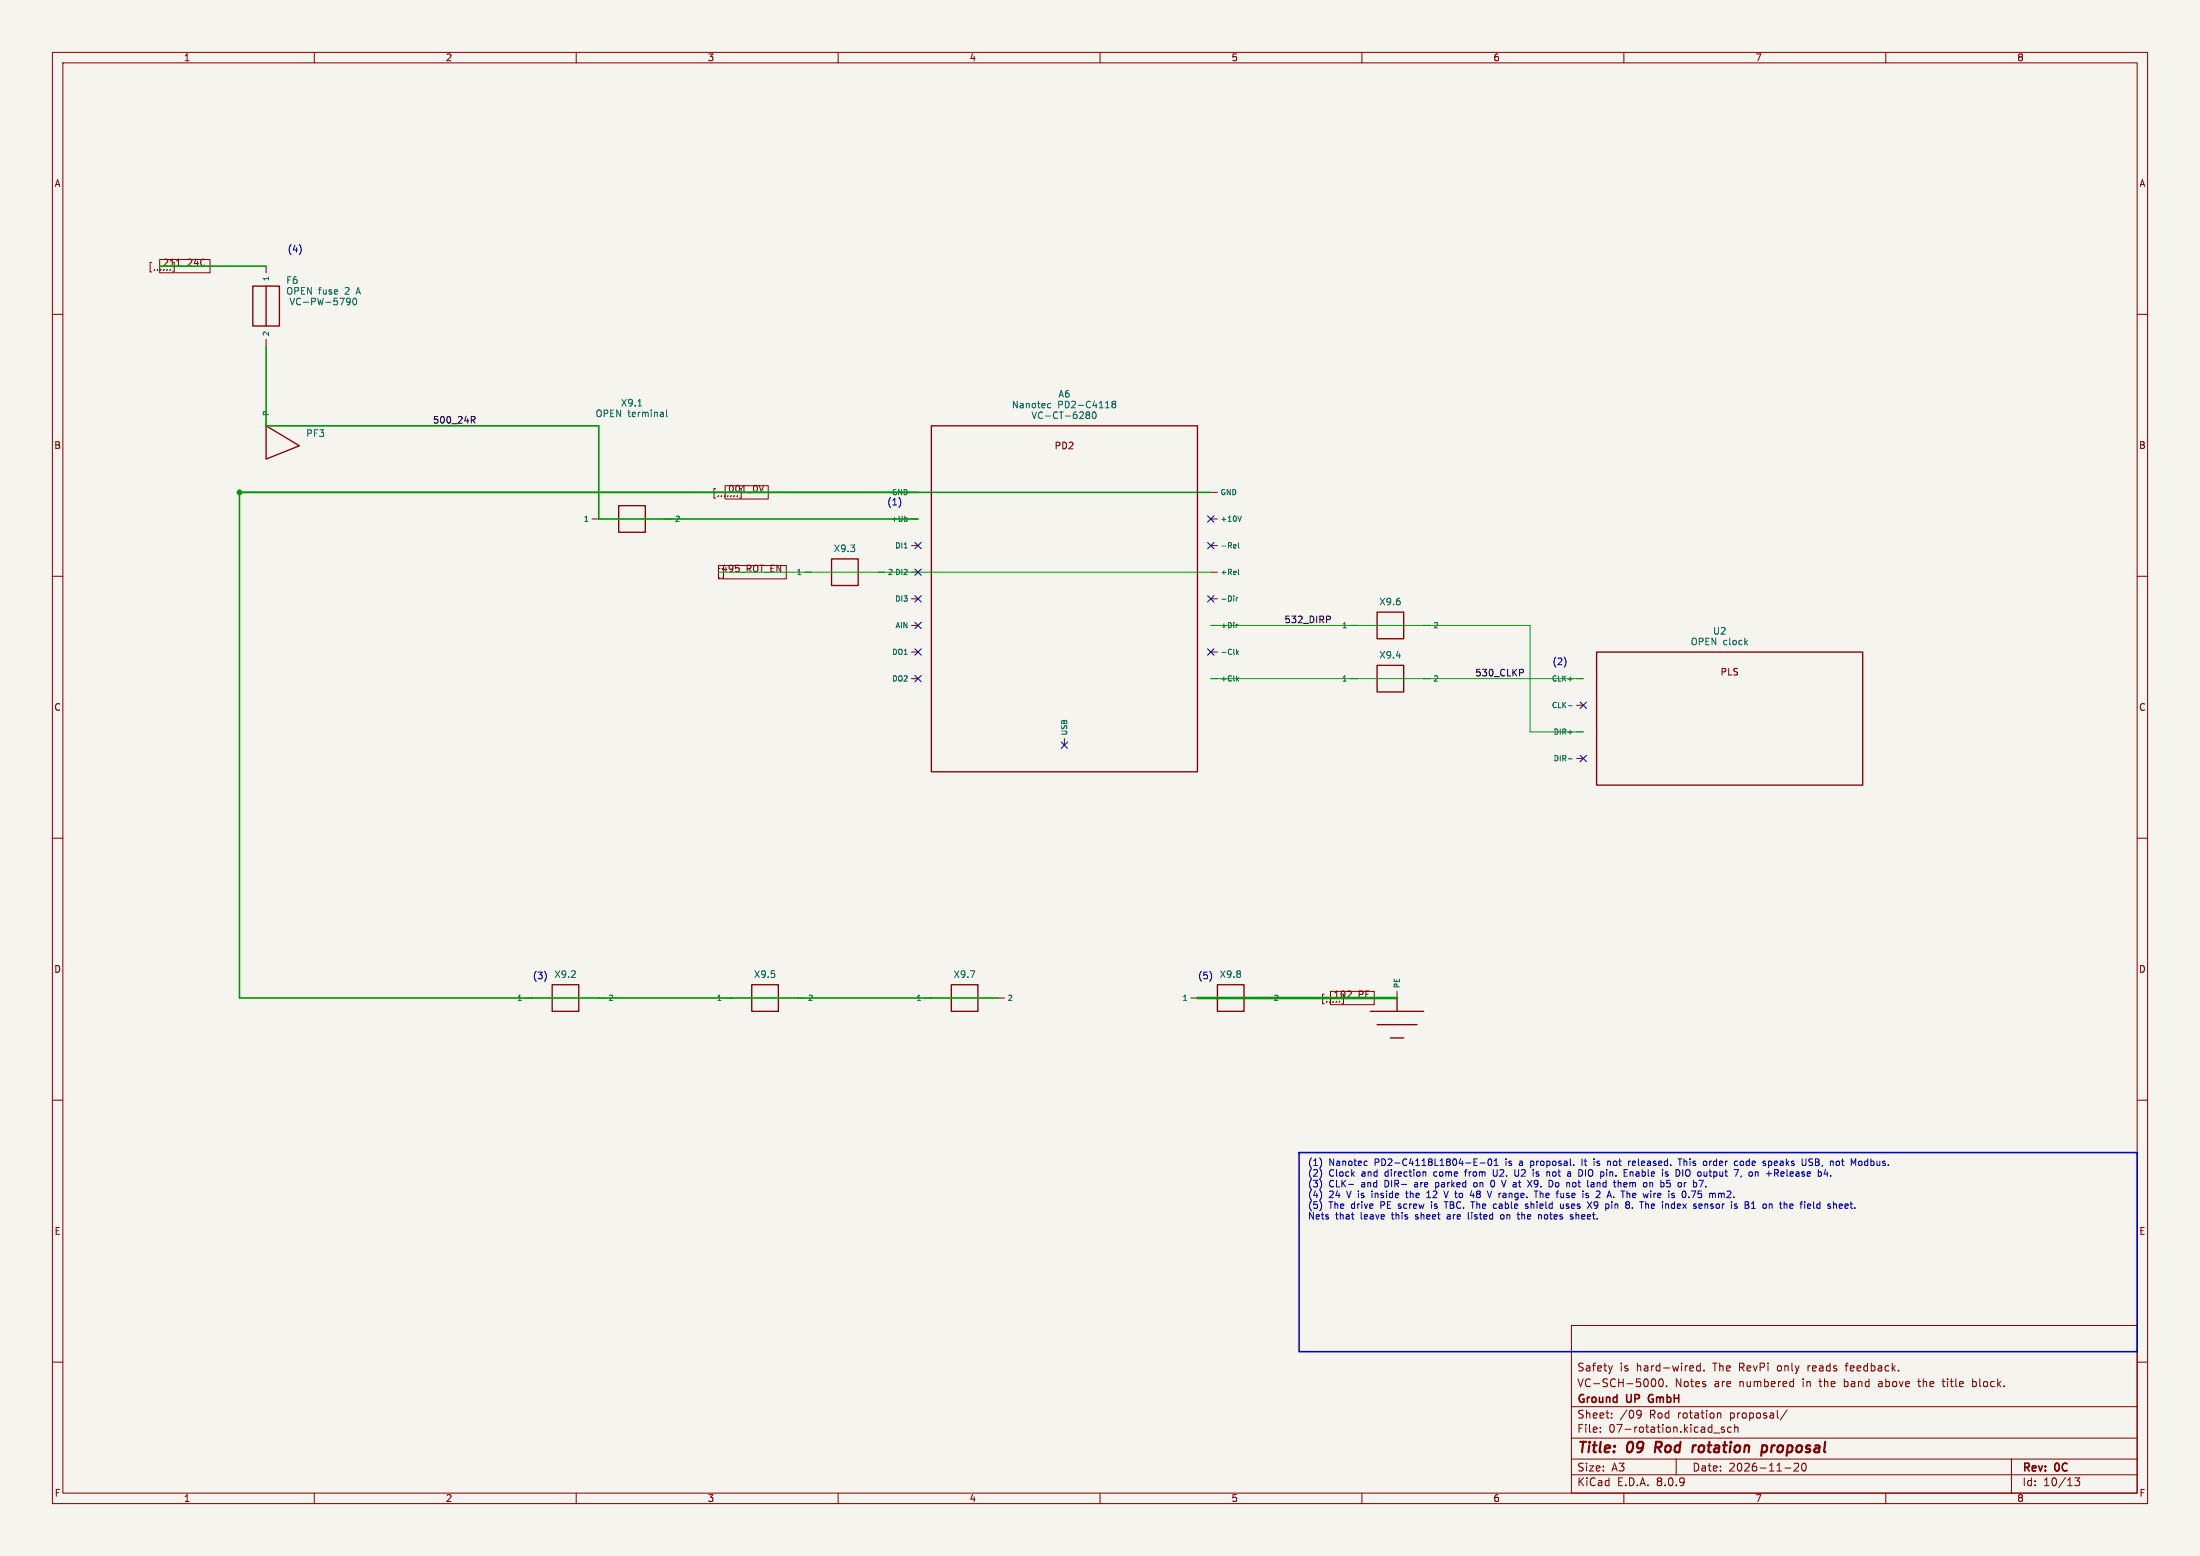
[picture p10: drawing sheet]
<svg xmlns="http://www.w3.org/2000/svg" width="420mm" height="297mm" viewBox="0 0 420 297" stroke-linecap="round" stroke-linejoin="round" font-family="sans-serif">
<path d="M0 0h420v297h-420z" fill="#f5f4ef" stroke="#f5f4ef" stroke-width=".19"/>
<g fill="none" stroke="#840000" stroke-width=".19">
<path d="M10 10h400v277h-400zM12 12h396v273h-396zM60 10v2M110 10v2M160 10v2M210 10v2M260 10v2M310 10v2M360 10v2M30.5 49.5h9.6v2.6h-9.6zM33.3 50.1v1.8h-.3M38.6 49.5l.5 .1"/>
<path d="M39.1 50.6l-.5 .1M50.8 50.8v1.3M10 60h2M50.8 64.8v1.2M408 60h2M50.8 80v1.3M113 99.1h1.3M127 99.1h1.3M138.4 92.7h8.3v2.6h-8.3zM141.5 93.3v1.8h-.3M145.8 92.6l-.4 1.3M174 94h1.3"/>
<path d="M174 99.1h1.3M231.1 94h1.3M231.1 99.1h1.3M10 110h2M137.2 107.9h12.9v2.6h-12.9zM153.7 109.2h1.2M167.6 109.2h1.3M174 109.2h1.3M174 119.4h1.3M174 104.1h1.3M174 114.3h1.3M231.1 109.2h1.3"/>
<path d="M231.1 119.4h1.3M231.1 104.1h1.3M231.1 114.3h1.3M257.8 119.4h1.3M271.8 119.4h1.2M408 110h2M174 129.5h1.3M174 124.5h1.3M231.1 129.5h1.3M231.1 124.5h1.3M257.8 129.5h1.3M271.8 129.5h1.2"/>
<path d="M301 129.5h1.3M301 139.7h1.3M301 134.6h1.3M10 160h2M203.2 141v1.2M301 144.8h1.3M408 160h2M100.3 190.5h1.3M114.3 190.5h1.3M138.4 190.5h1.3M152.4 190.5h1.3M176.5 190.5h1.3"/>
<path d="M190.5 190.5h1.3M227.3 190.5h1.3M241.3 190.5h1.3M254 189.2h8.3v2.6h-8.3zM256.5 189.8v1.8h-.3M260.7 190.4h.6M260.7 189.2h.6M266.7 189.2v1.3M10 210h2M408 210h2M300 253h108v32h-108zM10 260h2"/>
<path d="M300 278.5h108M300 274.5h108M300 268.5h108M305.5 273.2v.2M305.5 272.5v.1M307.7 270.5v.2M307.7 269.8v.1M307.8 260.7l-.4 1M312.7 269.2l.5 .1a.99 .99 0 0 1-.3 1.4h-.3M313.3 269.8l-.3 .3h-.3M315.4 263.3l.2-.1a.8 .8 0 0 1 .5 .7 .8 .8 0 0 1-.5 .8l-.2-.1M316.8 263.3l.2-.1a.8 .8 0 0 1 .5 .7 .8 .8 0 0 1-.5 .8l-.2-.2-.1-.4z"/>
<path d="M318.2 264.5v.2M320 278.5v3M324.6 260.2v1.5M324.6 260.8l-.4-.1-.3 .3 .1 .6h.6M325.3 261.5v.2M327.2 273.5h1.1M327.9 269.8h.5l.1 .9M329.2 272.5l-.4-.1-.2 .2 .1 .2 .5 .2v.3h-.6M330.5 272.5l-.4-.1-.3 .3 .1 .6h.6M331.2 272.5l.2-.1 .3 .1 .1 .9M331.2 271.9v1.5M341.2 269.1l-1.3 1.9"/>
<path d="M341.9 263.7l.5 .1M342.4 264.6l-.5 .1M342.4 263.2v1.5M343.3 279.4v.5l-.9 .9h1M344.1 279.4a.81 .81 0 0 0 .3 1.4l.3-.2 .1-.4-.1-.8M352.2 260.7h.6M358.7 264.2v.4M366.1 263.7h.6M366.3 263.2v1.3l.2 .2M370.7 263.7h.6M370.9 263.2v1.3l.4 .2M376.6 264.6h.6"/>
<path d="M376.6 263.8h.6M376.6 263.2v1.5M384 278.5v6.5M408 260h2M60 285v2M110 285v2M160 285v2M210 285v2M260 285v2M300 281.5h108M310 285v2M340.7 280.2h1.2"/>
<path d="M360 285v2M396.1 282.1h.9l-.5 .6 .4 .1v.6l-.2 .2-.6-.2"/>
</g>
<path d="M316.2 275.2l-.3 2M323.8 275.9l-.4 .1M336.4 276h.8l.2 .3-.1 .5a.66 .66 0 0 1-1 .3M336.5 275.9l-.3 2" fill="none" stroke="#840000" stroke-width=".4"/>
<path d="M314.8 266.4l-.1 .4 .1 .7" fill="none" stroke="#840000" stroke-width=".3"/>
<g fill="none" stroke="#840000" stroke-width=".25">
<path d="M48.3 54.6h5v7.6h-5zM50.8 54.6v7.6M50.8 81.3l6.3 3.8-6.3 2.5zM118.1 96.5h5.1v5.1h-5.1zM177.8 81.3h50.8v66h-50.8zM158.7 106.7h5.1v5.1h-5.1zM262.9 116.8h5.1v5.1h-5.1zM262.9 127h5.1v5.1h-5.1zM304.8 124.5h50.8v25.4h-50.8zM105.4 188h5.1v5h-5.1zM143.5 188h5.1v5h-5.1zM181.6 188h5.1v5h-5.1z"/>
<path d="M232.4 188h5.1v5h-5.1zM261.6 193h10.2M262.9 195.6h7.6M265.4 198.1h2.6M266.7 190.5v2.5"/>
</g>
<g fill="none" stroke="#006464" stroke-width=".19">
<path d="M55.1 54.9l-.2 .8M55.4 56.9l.4 1.3 .4-1.3M55.6 54.9l.1 .8M56.3 54.9v1.2M56.7 58l.3 .2 .4-.1M56.9 55l.1 .3-.1 .2h-.6M57.6 55.5h.4M57.9 57.7h1M58.2 54.9h-.6v1.2h.6M59.4 54.9v1.2l-.7-1.2v1.2M59.5 56.9v1.3M60.6 56.9l.3 1.3 .3-.9 .2 .9 .3-1.3"/>
<path d="M60.8 55.3h.5M61.3 54.9l-.3 .2v1M61.7 55.3l.1 .8h.3l.2-.1M62.2 57.7h1M62.3 55.3v.8M63.3 55.4l-.3-.1-.2 .2 .1 .2 .4 .1v.3h-.5M63.8 55.7l.6-.1v-.2l-.4-.1-.2 .2 .1 .6h.5M64.4 56.9h-.6l-.1 .6 .2-.1 .4 .1 .1 .1v.5l-.2 .1-.5-.1M64.9 56.9h.8l-.5 1.3M65.9 55l.5-.1 .2 .3-.8 .9h.8M66.9 57.5l-.3 .2-.3-.1-.2-.1v-.3l.3-.3h.2l.3 .3a.84 .84 0 0 1-.4 1h-.2M67.5 57l.2-.1a.68 .68 0 0 1 .4 .7 .68 .68 0 0 1-.4 .6 .84 .84 0 0 1-.2-1.2z"/>
<path d="M68 56.1l.4-1.2 .4 1.2M68.1 55.8h.6M121.8 77.5h.7M126.6 78.7v.8M126.6 79.5h-.1M126.6 79l-.1 .1M127.2 78.3v1.1l.2 .1M194.2 76.6v1.3l-.7-1.3v1.3M194.8 77.1h.5v.8M195.3 77.3l-.4 .1-.2 .2 .2 .3 .4-.1M195.9 77.1l.2-.1 .3 .1 .1 .8M195.9 77v.9"/>
<path d="M197 78.6l.5 1.3 .4-1.3M197.1 77.1l.2-.1 .3 .1 .1 .5-.1 .2-.3 .1-.2-.2zM198.1 77h.4M198.2 76.6v1.1l.3 .2M198.9 77.4l.6-.1v-.2l-.4-.1-.2 .2 .1 .6h.5M199 78.7a.6 .6 0 0 0-.8 .5 .6 .6 0 0 0 .6 .7l.2-.1M199.6 79.4h.9M200.6 77.1l-.4-.1-.2 .2 .1 .6h.5M201.9 78.7a.6 .6 0 0 0-.9 .5 .6 .6 0 0 0 .6 .7l.3-.1M202.1 76.6v1.3M202.2 78.6h.8M202.6 78.6v1.3"/>
<path d="M202.8 76.7v.3l-.1 .2h-.6M203.4 76.6v1.3a.67 .67 0 0 0 .7-.5 .67 .67 0 0 0-.2-.8M203.4 79.4h.9M204.7 76.6h.4l.2 .3-.8 1h.8M205.5 78.6l-.4 .1a.86 .86 0 0 0 0 1.2l.5-.1v-.4l-.2-.3-.4 .1-.1 .2M205.9 77.4h.9M206.1 78.7l.5-.1 .2 .4-.8 .9h.8M207.6 79.2l-.3 .2 .1 .4 .2 .1 .3-.1 .1-.1v-.3l-.2-.2M207.6 79.2l-.3-.3 .3-.3h.2l.2 .3-.2 .3M207.6 79.2h.2M208.2 76.7a.6 .6 0 0 0-.9 .4 .6 .6 0 0 0 .6 .8l.3-.2M208.6 78.7l.2-.1a.68 .68 0 0 1 .5 .7 .68 .68 0 0 1-.5 .6l-.3-.5z"/>
<path d="M208.9 76.5l-.3 .9h.8M209.2 77v.9M209.9 77.9h.7M209.9 76.9l.3-.3v1.3M211.1 77.9h.7M211.1 76.9l.3-.3v1.3M212.5 77.1l-.2 .3v.3l.2 .2 .4-.1 .1-.2v-.2l-.2-.3M212.5 77.1l-.2-.2 .2-.3h.3l.2 .2-.2 .3M212.5 77.1h.3M173 98.8l.2 .2v.3l-.2 .2M237 98.5l-.4 1M172.6 104.6h.6"/>
<path d="M235.8 103.9l.2 .3-.5 .1M235.9 104.6h-.1M236 114.1v.7M236.3 114.1l-.3 .2M236.3 119.2l-.3 .2M236.4 103.6v.9l.1 .1M236.4 108.7v.8l.1 .2M236.1 123.9v1M236.2 124.5l.3 .4M236.2 129.6l.3 .4M236.5 124.2l-.4 .4M236.5 129.3l-.4 .4"/>
<path d="M299.4 134.7h.7M299.4 129.6h.7M333.2 122.6l.4 .5M333.6 122.2l-.5 .5M299.4 144.9h.7"/>
</g>
<path d="M90 79.5h.5l.2 .2-.1 .4-.6 .1M90.3 80.2l.4 .6M253.7 117.6l.3 .2-.1 .3-.2 .2M290.6 127.8l.2 .2v.3l-.2 .1" fill="none" stroke="#0f0f0f" stroke-width=".19"/>
<g fill="none" stroke="#0000c2" stroke-width=".19">
<path d="M57.4 47.2v.9M171.9 95.5v.8M298.9 126v.8M104.2 185.9v.9M231.2 185.9v.9M252.2 221.6v.8M252.2 223.6v.9M252.2 225.7v.8M252.2 227.7v.8M252.2 229.7v.9M257.4 226.1h1M260.6 221.6l.4 .1"/>
<path d="M261 222.4l-.4 .1M268.3 227.8h.5M268.5 227.3l.1 1.2M271.8 223.7l.4 .2v.6M272.4 228.6h.7M272.6 227.5l-.2 .2M272.7 227.3v1.3M273.3 229.8v.9M274.1 225.7v1.3M274.1 226.5l.1 .1M274.2 225.7l-.1 .1M275.6 227.3l.5 1.3 .4-1.3"/>
<path d="M275.7 229.4h.7M276.1 229.4v1.3M276.4 231.8l-.1 .1M276.4 232.2l-.2 .2 .2 .3M279.6 223.7h.5M279.8 223.4v1.1M280.3 231.4v1.1l.2 .2M280.7 228.2h.7M280.8 229.4h.7M281.3 227.8v.8M281.4 221.8h.4M281.8 225.7l-.4 .1-.1 .2 .1 .4 .4 .2"/>
<path d="M282 221.2h-.6v1.3h.6M282.5 222h1M284.2 221.3l.2-.1a.68 .68 0 0 1 .4 .6 .68 .68 0 0 1-.4 .7l-.3-.5zM284.7 226.3l.2 .3 .2-.1M284.8 227.3l-.4 1.3M285.1 223.2v1.1l.1 .2h.4M285.1 225.4l-.2-.1-.2 .2M285.3 222.5h.7M285.3 221.6l.3-.4v1.3M285.7 230.6l-.1 .1M287 231.9l-.3-.1-.2 .3v.5l.2 .1 .3-.1M287.5 225.3l-.4 1.3"/>
<path d="M289.2 223.2l.1 1.2 .1 .1h.4M289.6 231.8h.5M289.8 231.4v1.1M290 232.7h.1M291.2 230v.2l.5 .2-.2 .3-.3-.1M291.6 225.3l.9 1.3M292.2 221.6v1.3M292.2 222.4l.1 .1M292.3 221.6l-.1 .1M292.5 225.3l-.9 1.3M293.2 224.5h.4M293.2 223.9l.2 .2"/>
<path d="M293.9 231.8l.4 .2v.7M294 227.3v1.3M294.5 227.8h-.3l-.2 .1M295.8 223.9v.6M297.2 225.7l-.3 .3v.3l.3 .3M297.9 229.8l.1 .8 .3 .1 .1-.2M298.4 229.8v.9M299 230.6l.1 .1M299 229.9v.3M299.8 223.9v.6M299.8 224.5h-.1M299.8 224h-.1"/>
<path d="M300 231.8l.3 .1M300 232.3h.3v.2l-.4 .2M300.3 225.8h.4M300.3 226.5h.4M300.9 231.4v1.3M300.9 231.9v.1M302 221.2v1.3M302 223.4l-.6-.2v1.3M302.7 223.2v1.3M303 229.4l.9 1.3M303.9 229.4l-.9 1.3M304.3 226l-.4 .1"/>
<path d="M304.3 226.5l-.4 .1M304.3 225.9v.7M304.3 229.6l.1 .5M307.1 221.6l.4 .2v.7M307.2 227.3l-.4 1.3M309.4 225.9v.7M310 225.9l.1 .6M310.6 226l-.6 .1M311.1 221.6h.2M311.2 223.8l.2-.1h.3v.8M311.2 223.7v.8M311.6 230.5v.2"/>
<path d="M312.1 221.6l-.5 .2 .1 .6 .4 .1M312.2 221.9l-.6 .1M314.5 229.8l.2 .2v.7M315 225.8h.4l.1 .8M317.1 225.3v1.3M318.3 224.1l.2 .2-.2 .2M318.3 223.7h.1M318.8 225.3h-.6v.6M319.2 230.6l.3 .1M319.5 229.8l-.3 .1M320.3 221.2h.8M320.7 221.2v1.3"/>
<path d="M321.2 227.6v.8l.3 .2M321.5 221.2v1.3M321.7 221.6l-.2 .1M321.8 223.4a.85 .85 0 0 0 .3 1.1h.2M323.3 225.3v1.3M324.1 228.5l.2 .1M324.2 227.3l-.1 .6 .2-.1M324.8 229.8l.1 .3-.6 .1M324.9 230.6l-.1 .1M325.2 225.3l-.6 1.3M325.5 229.8v.9M325.7 226.4v.2"/>
<path d="M325.7 229.8l-.2 .1M326.4 221.6v.9M326.6 221.6l-.2 .3M328.8 227.8l.4 .1v.7M329.8 227.4l-.1 .1M330.4 227.9l-.8 .7h.8M332.7 221.7l-.3-.1-.2 .3v.5l.2 .1 .3-.1M337.6 221.7l.4-.1 .2 .3-.1 .5h-.5M337.6 221.6v1.3M338.8 223.2v1.3M339.9 229.4v1.1M340 223.9v.4l.2 .2"/>
<path d="M340.6 224l-.6 .1M340.6 229.4v1.3M346 222.2l-.2 .3-.5-.1M346 221.3l-.4-.1-.3 .2 .1 .3 .6 .4M347.3 229.8l-.4 .1-.1 .1 .1 .5 .4 .2M348.2 224.1h.8M348.8 223.7v.8M349.5 224.4v.1M351.1 221.7l.1 .2-.1 .5M351.3 229.8l.4 .1v.2l-.6 .1M351.5 221.6h.5M351.7 230.6l-.4 .1"/>
<path d="M352.6 229.8l-.4 .2 .1 .6 .3 .1M352.8 230.1l-.6 .1M355 221.6l.4 .1 .1 .2-.1 .5-.4 .1"/>
</g>
<path d="M248 220h160v38h-160z" fill="none" stroke="#0000c2" stroke-width=".3"/>
<path d="M137.2 109.2h93.9M231.1 119.4h61v20.3h10.2M231.1 129.5h71.2" fill="none" stroke="#009600" stroke-width=".19"/>
<path d="M30.5 50.8h20.3M50.8 66v15.3h63.5v17.8h61M231.1 94h-185.4v96.5h144.8" fill="none" stroke="#009600" stroke-width=".3"/>
<path d="M228.6 190.5h38.1" fill="none" stroke="#009600" stroke-width=".5"/>
<g fill="none" stroke="#000084" stroke-width=".19">
<path d="M230.5 98.5l1.2 1.2M231.7 98.5l-1.2 1.2M174.7 118.8l1.2 1.2M174.7 113.7l1.2 1.2M174.7 103.5l1.2 1.2M174.7 108.6l1.2 1.2M175.9 118.8l-1.2 1.2M175.9 113.7l-1.2 1.2M175.9 103.5l-1.2 1.2M175.9 108.6l-1.2 1.2M230.5 113.7l1.2 1.2M230.5 103.5l1.2 1.2"/>
<path d="M231.7 113.7l-1.2 1.2M231.7 103.5l-1.2 1.2M174.7 123.9l1.2 1.2M174.7 128.9l1.2 1.2M175.9 123.9l-1.2 1.2M175.9 128.9l-1.2 1.2M230.5 123.9l1.2 1.2M231.7 123.9l-1.2 1.2M301.7 134l1.2 1.2M302.9 134l-1.2 1.2M202.6 141.6l1.2 1.2M203.8 141.6l-1.2 1.2"/>
<path d="M301.7 144.2l1.2 1.2M302.9 144.2l-1.2 1.2"/>
</g>
<circle cx="45.7" cy="94" r=".46" fill="#009600" stroke="#009600" stroke-width=".19"/>
<g font-size="2.8" fill="#840000">
<text x="301" y="277.9">Title:</text>
<text x="310.6" y="277.9">09</text>
<text x="316.8" y="277.9">Rod</text>
<text x="324.7" y="277.9">rotation</text>
<text x="338.8" y="277.9">proposal</text>
</g>
<g font-size="2.1" fill="#840000">
<text x="301" y="262">Safety</text>
<text x="309.2" y="262">is</text>
<text x="312.4" y="262">hard-wired.</text>
<text x="327.2" y="262">The</text>
<text x="332.3" y="262">RevPi</text>
<text x="339.7" y="262">only</text>
<text x="345.6" y="262">reads</text>
<text x="353.1" y="262">feedback.</text>
<text x="301" y="268.2">Ground</text>
<text x="301" y="265">VC-SCH-5000.</text>
<text x="310.6" y="268.2">UP</text>
<text x="315.4" y="268.2">GmbH</text>
<text x="319.7" y="265">Notes</text>
<text x="327.3" y="265">are</text>
<text x="332.2" y="265">numbered</text>
<text x="344.4" y="265">in</text>
<text x="347.8" y="265">the</text>
<text x="352.6" y="265">band</text>
<text x="359.3" y="265">above</text>
<text x="367.1" y="265">the</text>
<text x="371.9" y="265">title</text>
<text x="377.7" y="265">block.</text>
<text x="301" y="273.7">File:</text>
<text x="301" y="271">Sheet:</text>
<text x="307.1" y="273.7">07-rotation.kicad_sch</text>
<text x="309.2" y="271">/09</text>
<text x="314.9" y="271">Rod</text>
<text x="320.5" y="271">rotation</text>
<text x="330.5" y="271">proposal/</text>
<text x="301" y="281.1">Size:</text>
<text x="307.6" y="281.1">A3</text>
<text x="323" y="281.1">Date:</text>
<text x="330" y="281.1">2026-11-20</text>
<text x="386" y="281.3">Rev:</text>
<text x="392.4" y="281.3">0C</text>
<text x="301" y="283.9">KiCad</text>
<text x="308.7" y="283.9">E.D.A.</text>
<text x="316.3" y="283.9">8.0.9</text>
<text x="386" y="283.9">Id:</text>
<text x="390.1" y="283.9">10/13</text>
</g>
<g font-size="1.8" fill="#840000">
<text x="35" y="11.9">1</text>
<text x="85" y="11.9">2</text>
<text x="135" y="11.9">3</text>
<text x="185" y="11.9">4</text>
<text x="235" y="11.9">5</text>
<text x="285" y="11.9">6</text>
<text x="335" y="11.9">7</text>
<text x="385" y="11.9">8</text>
<text x="10.3" y="35.9">A</text>
<text x="408.3" y="35.9">A</text>
<text x="28.2" y="51.8">[,,,,,,]</text>
<text x="31" y="50.9">211_24C</text>
<text x="10.3" y="85.9">B</text>
<text x="201.2" y="86">PD2</text>
<text x="408.2" y="85.9">B</text>
<text x="135.8" y="94.9">[,,,,,,,]</text>
<text x="138.9" y="94.1">001_0V</text>
<text x="136.7" y="110.2">[]</text>
<text x="137.6" y="109.3">495_ROT_EN</text>
<text x="328.3" y="129.1">PLS</text>
<text x="10.3" y="135.9">C</text>
<text x="408.2" y="135.9">C</text>
<text x="10.3" y="185.9">D</text>
<text x="408.2" y="185.9">D</text>
<text x="252" y="191.5">[,,,,,]</text>
<text x="254.5" y="190.6">102_PE</text>
<text x="10.3" y="235.9">E</text>
<text x="408.3" y="235.9">E</text>
<text x="10.3" y="285.9">F</text>
<text x="35" y="286.9">1</text>
<text x="85" y="286.9">2</text>
<text x="135" y="286.9">3</text>
<text x="185" y="286.9">4</text>
<text x="235" y="286.9">5</text>
<text x="285" y="286.9">6</text>
<text x="335" y="286.9">7</text>
<text x="385" y="286.9">8</text>
<text x="408.3" y="285.9">F</text>
</g>
<g font-size="1.8" fill="#0000c2">
<text x="54.8" y="48.4">(4)</text>
<text x="169.3" y="96.7">(1)</text>
<text x="296.3" y="127.2">(2)</text>
<text x="101.6" y="187.1">(3)</text>
<text x="228.6" y="187.1">(5)</text>
<text x="249.6" y="222.9">(1)</text>
<text x="249.6" y="224.9">(2)</text>
<text x="249.6" y="227">(3)</text>
<text x="253.7" y="222.9">Nanotec</text>
<text x="253.7" y="224.9">Clock</text>
<text x="253.7" y="227">CLK-</text>
<text x="260" y="227">and</text>
<text x="260" y="224.9">and</text>
<text x="262.5" y="222.9">PD2-C4118L1804-E-01</text>
<text x="264.6" y="227">DIR-</text>
<text x="264.7" y="224.9">direction</text>
<text x="270.5" y="227">are</text>
<text x="274.2" y="224.9">come</text>
<text x="274.7" y="227">parked</text>
<text x="280.4" y="224.9">from</text>
<text x="282.2" y="227">on</text>
<text x="285.7" y="227">0</text>
<text x="285.9" y="224.9">U2.</text>
<text x="287.7" y="222.9">is</text>
<text x="288.1" y="227">V at</text>
<text x="290.2" y="224.9">U2</text>
<text x="290.5" y="222.9">a</text>
<text x="292.8" y="222.9">proposal.</text>
<text x="293.4" y="227">X9.</text>
<text x="293.9" y="224.9">is</text>
<text x="296.7" y="224.9">not</text>
<text x="297.6" y="227">Do</text>
<text x="300.9" y="224.9">a</text>
<text x="301.1" y="227">not</text>
<text x="302.8" y="222.9">It</text>
<text x="303.2" y="224.9">DIO pin.</text>
<text x="305.3" y="222.9">is</text>
<text x="305.3" y="227">land</text>
<text x="308.1" y="222.9">not</text>
<text x="310.6" y="227">them</text>
<text x="312.3" y="224.9">Enable</text>
<text x="312.3" y="222.9">released.</text>
<text x="316.4" y="227">on</text>
<text x="319.8" y="224.9">is</text>
<text x="319.9" y="227">b5</text>
<text x="322.1" y="222.9">This</text>
<text x="322.6" y="224.9">DIO output</text>
<text x="323.4" y="227">or</text>
<text x="327.1" y="222.9">order</text>
<text x="333.2" y="222.9">code</text>
<text x="334.2" y="224.9">7,</text>
<text x="337.2" y="224.9">on</text>
<text x="338.8" y="222.9">speaks</text>
<text x="340.7" y="224.9">+Release</text>
<text x="346.5" y="222.9">USB,</text>
<text x="352.1" y="222.9">not</text>
<text x="356.3" y="222.9">Modbus.</text>
<text x="249.6" y="229">(4)</text>
<text x="249.6" y="231.1">(5)</text>
<text x="249.6" y="233.1">Nets</text>
<text x="253.7" y="229">24</text>
<text x="253.7" y="231.1">The</text>
<text x="254.9" y="233.1">that</text>
<text x="257.3" y="229">V is</text>
<text x="258" y="231.1">drive</text>
<text x="259.9" y="233.1">leave</text>
<text x="262.3" y="229">inside</text>
<text x="263.8" y="231.1">PE screw</text>
<text x="266" y="233.1">this</text>
<text x="269.1" y="229">the</text>
<text x="270.7" y="233.1">sheet</text>
<text x="273.3" y="229">12</text>
<text x="273.9" y="231.1">is</text>
<text x="276.7" y="231.1">TBC.</text>
<text x="276.8" y="229">V to</text>
<text x="276.9" y="233.1">are</text>
<text x="281.1" y="233.1">listed</text>
<text x="282" y="231.1">The</text>
<text x="282.2" y="229">48</text>
<text x="285.7" y="229">V range.</text>
<text x="286.4" y="231.1">cable</text>
<text x="287.5" y="233.1">on</text>
<text x="291" y="233.1">the</text>
<text x="292.7" y="231.1">shield</text>
<text x="295.1" y="229">The</text>
<text x="295.2" y="233.1">notes</text>
<text x="299.5" y="229">fuse</text>
<text x="299.5" y="231.1">uses</text>
<text x="301.5" y="233.1">sheet.</text>
<text x="304.6" y="229">is</text>
<text x="305" y="231.1">X9</text>
<text x="307.4" y="229">2</text>
<text x="308.6" y="231.1">pin</text>
<text x="309.8" y="229">A. The</text>
<text x="312.7" y="231.1">8.</text>
<text x="315.6" y="231.1">The</text>
<text x="317.1" y="229">wire</text>
<text x="320" y="231.1">index</text>
<text x="322" y="229">is</text>
<text x="324.8" y="229">0.75</text>
<text x="326.2" y="231.1">sensor</text>
<text x="330.2" y="229">mm2.</text>
<text x="333.6" y="231.1">is</text>
<text x="336.4" y="231.1">B1</text>
<text x="340.1" y="231.1">on</text>
<text x="343.5" y="231.1">the</text>
<text x="347.7" y="231.1">field</text>
<text x="353.1" y="231.1">sheet.</text>
</g>
<g font-size="1.8" fill="#006464">
<text x="53.7" y="57.5">fuse</text>
<text x="54.5" y="54.4">F6</text>
<text x="58.9" y="57.5">2</text>
<text x="118.4" y="77.8">X9.1</text>
<text x="201.9" y="76.1">A6</text>
<text x="58.4" y="83.6">PF3</text>
<text x="113.6" y="79.8">OPEN terminal</text>
<text x="159.1" y="105.6">X9.3</text>
<text x="263.2" y="115.7">X9.6</text>
<text x="263.2" y="125.9">X9.4</text>
<text x="322.7" y="123.4">OPEN clock</text>
<text x="326.9" y="121.3">U2</text>
<text x="105.7" y="186.9">X9.2</text>
<text x="143.8" y="186.9">X9.5</text>
<text x="181.9" y="186.9">X9.7</text>
<text x="232.7" y="186.9">X9.8</text>
</g>
<g font-size="1.8" fill="#0f0f0f">
<text x="82.5" y="80.9">500_24R</text>
<text x="245.1" y="119">532_DIRP</text>
<text x="281.5" y="129.2">530_CLKP</text>
</g>
<g font-size="1.4" fill="#006464">
<text x="51.5" y="53.8" transform="rotate(-90 51.5 53.8)">1</text>
<text x="51.5" y="64.3" transform="rotate(-90 51.5 64.3)">2</text>
<text x="51.5" y="79.5" transform="rotate(-90 51.5 79.5)">P</text>
<text x="170.1" y="94.7">GND</text>
<text x="232.9" y="94.7">GND</text>
<text x="111.3" y="99.8">1</text>
<text x="128.8" y="99.8">2</text>
<text x="170" y="99.8">+Ub</text>
<text x="232.9" y="99.8">+10V</text>
<text x="170.8" y="104.9">DI1</text>
<text x="232.9" y="104.9">-Rel</text>
<text x="151.9" y="110">1</text>
<text x="169.4" y="110">2 DI2</text>
<text x="232.9" y="110">+Rel</text>
<text x="170.8" y="115">DI3</text>
<text x="232.9" y="115">-Dir</text>
<text x="170.2" y="125.2">DO1</text>
<text x="170.8" y="120.1">AIN</text>
<text x="232.9" y="120.1">+Dir</text>
<text x="232.9" y="125.2">-Clk</text>
<text x="256.1" y="120.1">1</text>
<text x="273.6" y="120.1">2</text>
<text x="170.2" y="130.3">DO2</text>
<text x="232.9" y="130.3">+Clk</text>
<text x="256.1" y="130.3">1</text>
<text x="273.6" y="130.3">2</text>
<text x="296.1" y="130.3">CLK+</text>
<text x="296.1" y="135.4">CLK-</text>
<text x="203.9" y="140.5" transform="rotate(-90 203.9 140.5)">USB</text>
<text x="296.5" y="140.4">DIR+</text>
<text x="296.5" y="145.5">DIR-</text>
<text x="98.6" y="191.2">1</text>
<text x="116.1" y="191.2">2</text>
<text x="136.7" y="191.2">1</text>
<text x="154.2" y="191.2">2</text>
<text x="174.8" y="191.2">1</text>
<text x="192.3" y="191.2">2</text>
<text x="225.6" y="191.2">1</text>
<text x="243.1" y="191.2">2</text>
<text x="267.4" y="188.7" transform="rotate(-90 267.4 188.7)">PE</text>
</g>
</svg>
